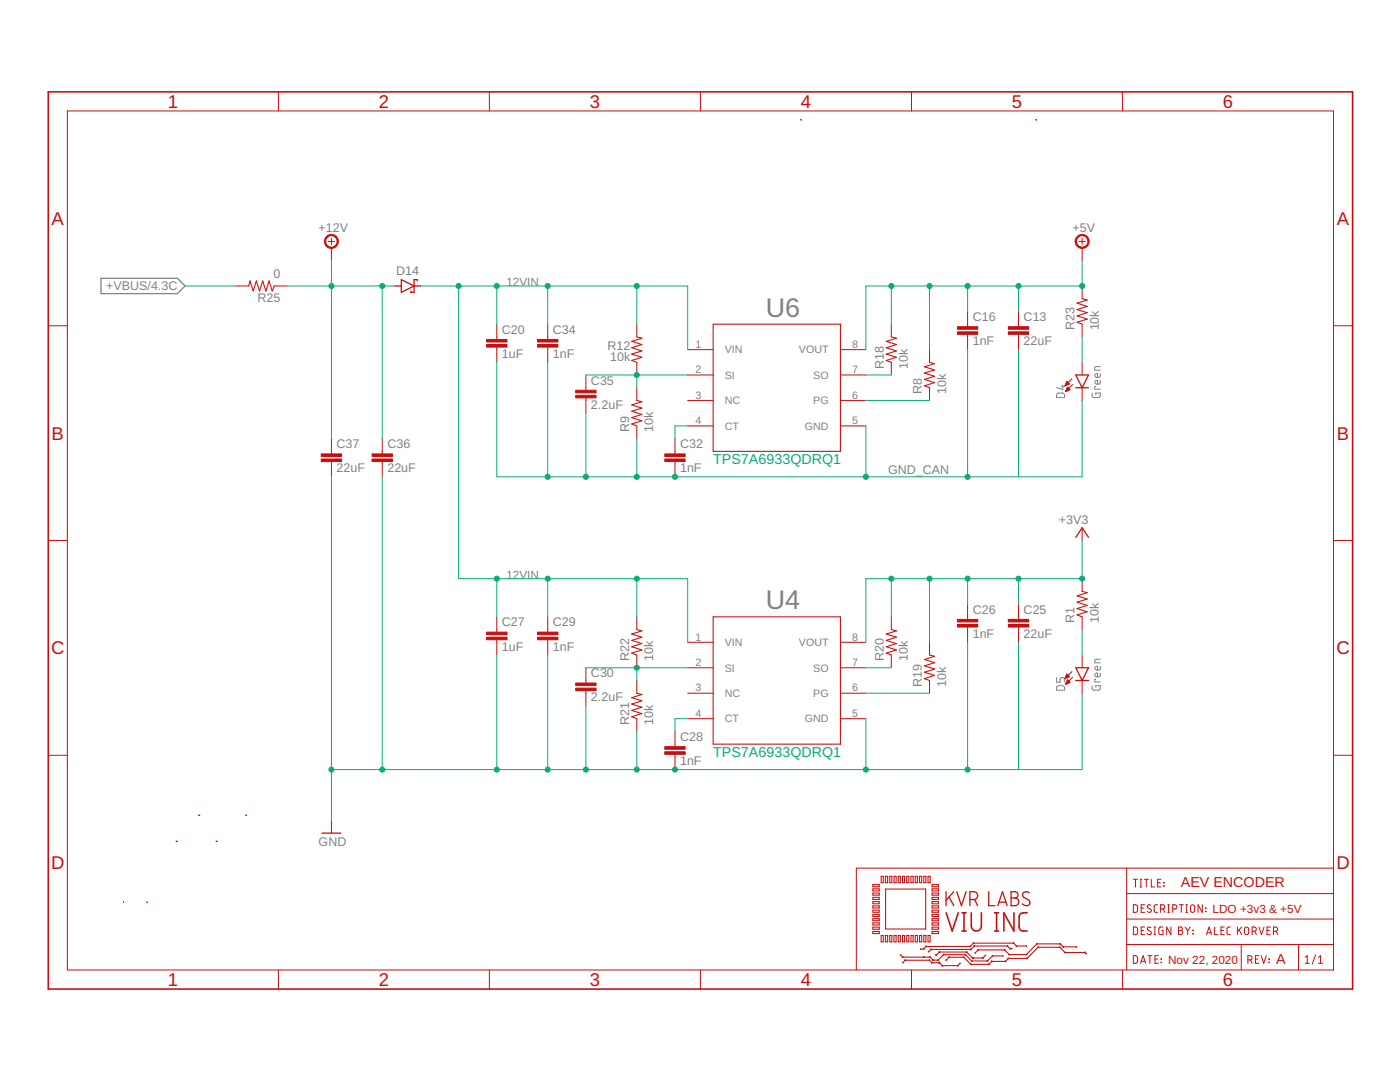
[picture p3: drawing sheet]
<svg xmlns="http://www.w3.org/2000/svg" width="279mm" height="216mm" viewBox="0 0 279 216" stroke-linecap="round" stroke-linejoin="round" font-family="sans-serif">
<g fill="none" stroke="#808080" stroke-width=".2">
<path d="M211 78.5l.3-.1 .9 .1 .2 .2 .1 .6h-1.7zM211.8 77.1h.7M212.1 76.8v.9l-1.3-.4M218 78.4v.7l.2 .2 1.3-.1 .1-.8h-.9v.3M218.7 77.1h-.2v.6h1.1M219.6 75.9l-.1 .7h-.6a.39 .39 0 0 1-.4-.4 .39 .39 0 0 1 .5-.3v.7M219.6 74.5l-.1 .7-.6 .1a.39 .39 0 0 1-.4-.5 .39 .39 0 0 1 .5-.3v.8M219.6 73.2h-.8l-.3 .2v.5h1.1M210.8 135.2v.9h.8v-.5a.46 .46 0 0 1 .4-.4 .46 .46 0 0 1 .5 .4v.5M211 137a1.33 1.33 0 0 1 1.2-.1l.2 .2 .1 .6h-1.7zM218 136.8v.7l.2 .2h1l.3-.2 .1-.7h-.9v.3M218.7 135.5h-.2v.6h1.1"/>
<path d="M219.6 134.3l-.1 .7h-.6a.38 .38 0 0 1-.4-.4 .38 .38 0 0 1 .5-.3v.7M219.6 133l-.1 .6-.6 .1a.38 .38 0 0 1-.4-.5 .38 .38 0 0 1 .5-.2v.7M219.6 131.6h-.8l-.3 .2v.5h1.1"/>
</g>
<path d="M20.2 55.5h15.2l1.5 1.6-1.5 1.5h-15.2z" fill="none" stroke="#808080" stroke-width=".25"/>
<g fill="none" stroke="#c90d0c" stroke-width=".2">
<path d="M55.6 18.3v3.8M97.7 18.3v3.8M139.8 18.3v3.8M181.9 18.3v3.8M224 18.3v3.8M13.4 22.1h252.7v171.4h-252.7zM47.1 57.1h2.5M54.7 57.1h2.6M65.5 48.2h1.3M66.1 47.5v1.3M66.1 49.4v2.6M215.3 48.2h1.3"/>
<path d="M216 47.5v1.3M216 49.4v2.6M216 57.1v2.5M9.6 65h3.8M99.1 64.7v3M99.1 69.3v3M109.3 64.7v3M109.3 69.3v3M116.9 74.8v3.1M116.9 79.4v3M127.1 64.7v2.5M127.1 72.3v2.5"/>
<path d="M127.1 77.4v2.5M137.2 69.8h5.1M137.2 74.8h5.1M137.2 79.9h5.1M167.7 69.8h5.1M167.7 74.8h5.1M167.7 79.9h5.1M177.9 64.7v2.5M177.9 72.3v2.5M185.5 69.8v2.5M185.5 77.4v2.5M193.1 62.1v3.1"/>
<path d="M193.1 66.7v3.1M203.3 62.1v3.1M203.3 66.7v3.1M212.5 77h.1M212.6 76.9h.2M212.6 76.8h.5M212.7 76.6h.7M212.7 78.1h.1M212.7 76.5h.6M212.7 78h.4M212.8 77.8h.6M212.8 76.4h.4"/>
<path d="M212.9 76.3h.2M212.9 77.7h.6M212.9 77.6h.5M212.9 76.1l.5 .5-.9 .4zM212.9 76.1h.1M213 77.5h.3M213 77.3h.1M213 77.2l.6 .5-.9 .4zM213.9 75.6l-1.4 1.4M214.1 76.7l-1.4 1.4M216 64.7v2.5M216 72.3v2.5"/>
<path d="M216 77.4v2.5M266.1 65h3.8M66.1 87.5v3.1M66.1 92.1v3M76.3 87.5v3.1M76.3 92.1v3M127.1 85v2.5M134.7 87.5v3.1M134.7 92.1v3M137.2 85h5.1M167.7 85h5.1M9.6 107.8h3.8"/>
<path d="M216 105.3v2.5M216 115.5v2.5M266.1 107.8h3.8M99.1 123.1v3M99.1 127.7v3M109.3 123.1v3M109.3 127.7v3M116.9 133.2v3.1M116.9 137.8v3.1M127.1 123.1v2.5M127.1 130.7v2.5M127.1 135.8v2.5"/>
<path d="M137.2 128.2h5.1M137.2 133.2h5.1M137.2 138.3h5.1M167.7 128.2h5.1M167.7 133.2h5.1M167.7 138.3h5.1M177.9 123.1v2.5M177.9 130.7v2.5M185.5 128.2v2.5M185.5 135.8v2.5M193.1 120.5v3.1M193.1 125.1v3.1"/>
<path d="M203.3 120.5v3.1M203.3 125.1v3.1M212.6 135.4h.1M212.6 135.2h.3M212.7 135.1h.5M212.7 135h.7M212.7 136.4h.2M212.8 134.9h.5M212.8 136.3h.4M212.8 134.8h.4M212.8 136.2h.6M212.9 134.6h.1"/>
<path d="M212.9 136.1h.6M212.9 134.5l-.4 .9M212.9 134.5l.5 .5M212.9 134.5h.1M212.9 136h.5M213 135.8h.2M213 135.7h.1M213 135.7l.6 .5-.9 .3zM213.4 135l-.9 .4M213.9 134l-1.4 1.4M214.1 135.1l-1.4 1.4M216 123.1v2.5"/>
<path d="M216 130.7v2.5M216 135.8v2.5M9.6 150.7h3.8M127.1 143.4v2.5M134.7 145.9v3.1M134.7 150.5v3.1M137.2 143.4h5.1M167.7 143.4h5.1M266.1 150.7h3.8M66.1 163.7v2.5M224.9 173.2v20.3M224.9 178.3h41.2"/>
<path d="M226.2 175.5h.8M226.6 175.5v1.5M227.5 175.5h.4M227.5 177h.4M227.7 175.5v1.5M228.3 175.5h.9M228.8 175.5v1.5M229.8 175.5v1.5h.6M231 176.1h.5M231.7 175.5h-.7v1.5h.7M232.2 176.1l.1 .1zM232.2 176.8h.1z"/>
<path d="M266.1 173.2h-95.2v20.3M55.6 193.5v3.9M97.7 193.5v3.9M139.8 193.5v3.9M181.9 193.5v3.9M224 193.5v3.9M224.9 188.5h41.2M224.9 183.4h41.2M226.2 190.7h.6l.2 .2v1.1l-.2 .2h-.6zM226.2 185h.6l.2 .2v1l-.2 .3h-.6zM226.2 180.5l.6 .1 .2 .2v1l-.2 .2-.6 .1zM227.6 192.2l.5-1.5 .5 1.5"/>
<path d="M227.8 191.8h.7M227.8 185.7h.5M227.8 181.2h.5M228.4 185h-.6v1.5h.6M228.4 180.5h-.6v1.6h.6M229.1 190.7h.8M229.5 190.7v1.5M229.7 185.1a.4 .4 0 0 0-.5-.1 .4 .4 0 0 0-.2 .5l.6 .4a.41 .41 0 0 1 0 .6 .41 .41 0 0 1-.7-.2M229.7 180.7a.4 .4 0 0 0-.5-.1 .4 .4 0 0 0-.2 .5l.6 .3a.41 .41 0 0 1 0 .7 .41 .41 0 0 1-.7-.3M230.3 185h.4M230.3 186.5h.4M230.5 185v1.5"/>
<path d="M230.5 191.4h.5M231 180.5l-.5 .1-.2 .3 .1 .9 .1 .2 .5 .1M231.2 190.7h-.7v1.5h.7M231.6 181.4h.5a.42 .42 0 0 0 .4-.4 .42 .42 0 0 0-.4-.5h-.5v1.6M231.7 191.3l.1 .1zM231.7 192l.1 .1zM232.1 185h-.6l-.2 .2v1l.2 .3h.6v-.8h-.2M232.1 181.4l.4 .7M233 180.5h.4M233 182.1h.4M233.2 180.5v1.6M233.7 185v1.5l-.9-1.5v1.5"/>
<path d="M234 181.4h.5a.42 .42 0 0 0 .4-.4 .42 .42 0 0 0-.4-.5h-.5v1.6M235.2 185l.7 .1v.4l-.3 .2a.42 .42 0 0 1 .5 .4 .42 .42 0 0 1-.5 .4h-.4zM235.2 185.7h.4M235.3 180.5h.9M235.8 180.5v1.6M236.5 185l.5 .7M236.7 180.5h.3M236.7 182.1h.3M236.8 180.5v1.6M237 185.7v.8M237.5 185l-.5 .7M237.7 180.7l.3-.2 .3 .2 .1 .9a.42 .42 0 0 1-.4 .5 .42 .42 0 0 1-.4-.5z"/>
<path d="M238.1 185.6v.1zM238.1 186.3v.1zM239.9 180.5v1.6l-.8-1.6v1.6M240.6 181.2l.1 .1zM240.6 181.8l.1 .1zM240.8 186.5l.5-1.5 .5 1.5M240.9 186.1h.8M242.4 185v1.5h.7M243.7 185.7h.5M244.3 185h-.6v1.5h.6M245.6 185h-.5l-.2 .3v1l.2 .2h.5M247 185v1.5"/>
<path d="M247.3 185.6l.5 .9M247.7 188.5v5M247.8 185l-.8 .9M248.5 185.1l.3-.1 .3 .1 .1 1a.42 .42 0 0 1-.4 .4 .42 .42 0 0 1-.4-.4zM249 191.5h.5a.42 .42 0 0 0 .4-.4 .42 .42 0 0 0-.4-.4h-.5v1.5M249.6 191.5l.3 .7M249.9 185.8h.4a.42 .42 0 0 0 .4-.4 .42 .42 0 0 0-.4-.4h-.4v1.5M250.4 185.8l.3 .7M250.5 191.4h.6M251.2 190.7h-.7v1.5h.7M251.2 185l.6 1.5 .5-1.5M251.7 190.7l.5 1.5 .5-1.5"/>
<path d="M252.9 185.7h.5M253.2 191.3l.1 .1zM253.2 192l.1 .1zM253.5 185h-.6v1.5h.6M254.1 185.8h.5a.42 .42 0 0 0 .4-.4 .42 .42 0 0 0-.4-.4h-.5v1.5M254.7 185.8l.3 .7M259.1 188.5v5M260.5 192.2h.8M260.5 191l.4-.3v1.5M262.6 190.5l-.7 1.9M263.1 192.2h.9M263.1 191l.4-.3v1.5"/>
</g>
<g fill="none" stroke="#c90d0c" stroke-width=".21">
<path d="M159.9 23.9h.1M159.9 23.9v.1M206.8 23.9h.1M206.8 23.9h-.1M206.8 23.9v.1M49.6 57.1l.3-1.1 .6 2.1 .7-2.1 .6 2.1 .6-2.1 .7 2.1 .6-2.1 .6 2.1 .4-1M216 59.6l1 .3-2.1 .6 2.1 .6-2.1 .7 2.1 .6-2.1 .6 2.1 .7-2.1 .6 1.1 .4M127.1 79.9l1 .3-2 .6 2 .6-2 .7 2 .6-2 .6 2 .7-2 .6 1 .4M127.1 67.2l1 .3-2 .6 2 .6-2 .7 2 .6-2 .7 2 .6-2 .6 1 .4M142.3 64.7h25.4v25.4h-25.4zM177.9 67.2l1 .3-2 .6 2 .6-2 .7 2 .6-2 .7 2 .6-2 .6 1 .4M185.5 72.3l1 .3-2 .6 2 .6-2 .6 2 .7-2 .6 2 .6-2 .7 1 .4"/>
<path d="M216 118l1 .3-2.1 .6 2.1 .6-2.1 .7 2.1 .6-2.1 .6 2.1 .7-2.1 .6 1.1 .4M127.1 138.3l1 .3-2 .6 2 .6-2 .7 2 .6-2 .7 2 .6-2 .6 1 .4M127.1 125.6l1 .3-2 .6 2 .6-2 .7 2 .6-2 .7 2 .6-2 .6 1 .4M142.3 123.1h25.4v25.4h-25.4zM177.9 125.6l1 .3-2 .6 2 .6-2 .7 2 .6-2 .7 2 .6-2 .6 1 .4M185.5 130.7l1 .3-2 .6 2 .6-2 .7 2 .6-2 .6 2 .7-2 .6 1 .4M35.2 167.9h.1M39.7 162.7h.1M43.1 167.9h.1M43.2 167.9h.1M49 162.7h.1M49.1 162.7h.1"/>
<path d="M174.2 176.5h1.3v.4h-1.3zM174.2 177.4h1.3v.4h-1.3zM174.2 178.2h1.3v.4h-1.3zM174.2 179h1.3v.5h-1.3zM174.2 179.9h1.3v.4h-1.3zM175.9 174.9h.4v1.2h-.4zM176.7 174.9h.4v1.2h-.4zM176.7 177.4h8v8h-8zM177.6 174.9h.4v1.2h-.4zM178.4 174.9h.4v1.2h-.4zM179.3 174.9h.4v1.2h-.4zM180.1 174.9h.4v1.2h-.4z"/>
<path d="M181 174.9h.4v1.2h-.4zM181.8 174.9h.4v1.2h-.4zM182.6 174.9h.5v1.2h-.5zM183.5 174.9h.4v1.2h-.4zM184.4 174.9h.4v1.2h-.4zM185.2 174.9h.4v1.2h-.4zM186 178.2h1.3v.4h-1.3zM186 176.5h1.3v.4h-1.3zM186 177.4h1.3v.4h-1.3zM186 179h1.3v.5h-1.3zM186 179.9h1.3v.4h-1.3zM24.7 180h.1"/>
<path d="M29.3 180h.1M174.2 183.3h1.3v.4h-1.3zM174.2 180.8h1.3v.4h-1.3zM174.2 181.6h1.3v.4h-1.3zM174.2 182.5h1.3v.4h-1.3zM174.2 184.1h1.3v.5h-1.3zM174.2 185h1.3v.4h-1.3zM174.2 185.9h1.3v.4h-1.3zM175.9 186.7h.4v1.2h-.4zM176.7 186.7h.4v1.2h-.4zM177.6 186.7h.4v1.2h-.4zM178.4 186.7h.4v1.2h-.4z"/>
<path d="M179.3 186.7h.4v1.2h-.4zM179.7 190.6l.5 .4h5.4l.6 .6h1l1.1-1.1h4.4l1.2 1.2h3.2l1-1h2M179.8 190.5l-.1 .1M180.1 186.7h.4v1.2h-.4zM180.1 192l.1 .1M180.2 190.9v.2M180.2 192.1l.5-.5h4.8l.5 .5h1.5l.6 .6h3l.5-.5M180.2 190.9l-.1 .2M180.6 191.6h.1M180.7 191.5v.2M181 186.7h.4v1.2h-.4zM181.8 186.7h.4v1.2h-.4z"/>
<path d="M182.6 186.7h.5v1.2h-.5zM183.5 186.7h.4v1.2h-.4zM183.7 189.3v.1M184.3 189.3l.1 .1M184.3 190.9v.2l.1-.2-.1 .2M184.3 189.3v.1M184.3 190.9v.2M184.4 186.7h.4v1.2h-.4zM184.9 188.9l-.1-.1v.1M185.2 186.7h.4v1.2h-.4zM185.3 189.8l.1 .1M185.4 191.6l.1-.1v.2"/>
<path d="M185.6 190.9v.2M185.7 190.9l-.2 .1M185.7 189.4l.1 .1M185.8 189.4v.1M186 192v.2M186 183.3h1.3v.4h-1.3zM186 180.8h1.3v.4h-1.3zM186 181.6h1.3v.4h-1.3zM186 182.5h1.3v.4h-1.3zM186 184.1h1.3v.5h-1.3zM186 185h1.3v.4h-1.3zM186 185.9h1.3v.4h-1.3z"/>
<path d="M186 192.1l-.1 .1M186.2 191.5v.2M186.2 191.5v.1M186.8 190.5v.1M186.8 190.5l.1 .1M186.9 190.5v.1M187.3 191.6l-.1-.1v.2M187.4 192.1l.1 .1M187.4 189.9l.1 .1M187.4 192l.1 .1M187.5 192.1h-.1M187.5 189.9v.1"/>
<path d="M187.5 192.2v-.2l-.1 .2M187.5 190h5.4l1.2 1.2h2l.6-.6M187.5 190l-.7 .6M188.1 192.6l-.1 .1 .1-.1M188.3 190.4l.1 .1M188.3 190.4v.2M188.8 191.5l.1 .1M189.4 191v.1M189.4 190.9v.2M191.1 192.6l.1 .1M191.1 192.6v.1M191.5 192.2l.1 .1"/>
<path d="M192.3 190.9v.2M192.4 191l-.1 .1M192.7 190.4v.2M192.7 190.4l-.1 .1M192.9 189.9v.1M193 189.9l-.1 .1M193.6 188.8v.1v-.1M193.7 192.5l.1-.1v.1M193.7 189.4l.1 .1M193.8 189.4v.1M193.9 191.7v.1M194 191.7l-.1 .1"/>
<path d="M194.1 191.1v.1M194.1 191.1l.1 .1zM194.1 191.2l.1-.1-.1 .1M194.2 188.2h.1M194.3 188.1v.2M194.4 188.7l.1 .1M194.4 188.7v.1M194.6 190.1v.1M195.2 189.6v-.1v.1M196.1 191.1l.1 .1M196.1 191.1v.1M196.6 190.6l.1 .1"/>
<path d="M197 191.7l.1 .1M197.1 191.7v.1M197.3 192.4l.1 .1M197.3 192.4v.1M197.9 191.8l.1 .1M197.9 191.8v.1M198.1 190.8v-.1v.1M200.1 190.7v.1M200.5 189.5v.1M200.5 189.5l-.1 .1M200.7 191.9l-.1-.1v.1M201.1 188.7v.1"/>
<path d="M201.1 188.7l-.1 .1M201.2 191.2l.1 .1M201.2 191.2v.1M201.4 190.4v.1M201.5 190.4l-.1 .1M201.6 189.2v.2M201.6 189.2l-.1 .1M201.9 189.2v.2M201.9 189.3h-.3l-.5-.5h-6.7l-.6 .7h-8l-.4 .4M202.3 188.1v.2M202.3 188.2h-.1M202.9 188.7v.1"/>
<path d="M202.9 188.7l-.1 .1M204.7 190.4l.2 .1M204.8 188.7v.1M204.8 190.4v.1M204.8 188.8h-1.9l-.6-.6h-8l-.7 .6h-8.8l-.5 .6h-.6M205 191.3l-.1-.1 .1 .1M206.9 188.4v-.1l.1 .1M207.1 189l.1 .1M207.2 189v.1M207.2 189l-2.2 2.2h-3.8l-.6 .6h-2.7l-.6 .6h-3.5l-1.5-1.4h-2.9l-.6 .6M207.2 189h4.3l1 1.1h4l.3 .2M211.5 189v.1l.1-.1"/>
<path d="M211.6 188.3v.1M212.2 188.9v.1M212.5 190v.1M212.6 190l-.1 .1M214.8 188.9v.1M214.8 188.9h-2.6l-.6-.6h-4.7l-2.1 2.2h-3.4l-.9-1h-5.3l-.6 .6M216.5 190v.1M216.6 190l-.1 .1M216.8 190.3l-.1 .1"/>
</g>
<g fill="#c90d0c" stroke="#c90d0c" stroke-width=".2">
<path d="M201.2 124.6h4.1v.5h-4.1z"/>
<path d="M201.2 123.6h4.1v.5h-4.1z"/>
<path d="M191.1 124.6h4v.5h-4z"/>
<path d="M191.1 123.6h4v.5h-4z"/>
<path d="M97.1 127.1h4.1v.6h-4.1z"/>
<path d="M97.1 126.1h4.1v.5h-4.1z"/>
<path d="M132.7 150h4v.5h-4z"/>
<path d="M132.7 149h4v.5h-4z"/>
<path d="M107.3 127.1h4v.6h-4z"/>
<path d="M107.3 126.1h4v.5h-4z"/>
<path d="M114.9 137.3h4.1v.5h-4.1z"/>
<path d="M114.9 136.3h4.1v.5h-4.1z"/>
<path d="M201.2 66.2h4.1v.5h-4.1z"/>
<path d="M201.2 65.2h4.1v.5h-4.1z"/>
<path d="M191.1 66.2h4v.5h-4z"/>
<path d="M191.1 65.2h4v.5h-4z"/>
<path d="M97.1 68.7h4.1v.6h-4.1z"/>
<path d="M97.1 67.7h4.1v.5h-4.1z"/>
<path d="M132.7 91.6h4v.5h-4z"/>
<path d="M132.7 90.6h4v.5h-4z"/>
<path d="M107.3 68.7h4v.6h-4z"/>
<path d="M107.3 67.7h4v.5h-4z"/>
<path d="M114.9 78.9h4.1v.5h-4.1z"/>
<path d="M114.9 77.9h4.1v.5h-4.1z"/>
<path d="M74.3 91.6h4v.5h-4z"/>
<path d="M74.3 90.6h4v.5h-4z"/>
<path d="M64.1 91.6h4.1v.5h-4.1z"/>
<path d="M64.1 90.6h4.1v.5h-4.1z"/>
</g>
<g fill="none" stroke="#c90d0c" stroke-width=".25">
<path d="M78.8 57.1h1.3M80.1 55.8l2.5 1.3-2.5 1.2zM82.6 57.1h1.3M83.3 56v-.2h-.7v2.5h-.6v-.2M214.7 74.8h2.5l-1.2 2.6zM214.7 77.4h2.5M214.7 107.2l1.3-1.9 1.2 1.9M214.7 133.2h2.5l-1.2 2.6zM214.7 135.8h2.5M64.2 166.2h3.9M188.8 177.9v2.8M189.4 179l1 1.7"/>
<path d="M190.4 177.9l-1.6 1.7M190.9 177.9l1 2.8 .9-2.8M193.6 179.5a1.36 1.36 0 0 0 1.3-.3 .78 .78 0 0 0 .1-.8 .78 .78 0 0 0-.6-.5h-.8v2.8M194.5 179.5l.6 1.2M197.3 177.9v2.8h1.2M201.8 177.9h.7a.62 .62 0 0 1 .7 .7 .62 .62 0 0 1-.7 .6 .77 .77 0 0 1 .8 .7 .77 .77 0 0 1-.8 .8h-.7zM201.8 179.2h.7M205.4 178.2a.7 .7 0 0 0-1-.2 .7 .7 0 0 0 0 1.1l.8 .5a.67 .67 0 0 1 .2 .9 .67 .67 0 0 1-1 .1l-.4-.3M199.1 180.7l1-2.8 .9 2.8M199.4 180h1.4"/>
</g>
<g fill="#c90d0c" stroke="#c90d0c" stroke-width=".2">
<path d="M214.9 47.2a1.4 1.4 0 0 1 2.3 .3 1.4 1.4 0 0 1-.9 2 1.4 1.4 0 0 1-1.7-1.3h.2a1.15 1.15 0 0 1 1.6-1.1 1.15 1.15 0 0 1 .3 1.9 1.15 1.15 0 0 1-1.8-.5l-.1-.3h-.2z" fill-rule="evenodd"/>
<path d="M65.1 47.2a1.4 1.4 0 0 1 2.2 .2 1.4 1.4 0 0 1-.8 2.1 1.4 1.4 0 0 1-1.8-1.3h.3a1.14 1.14 0 0 1 1.7-1 1.14 1.14 0 0 1 .1 1.9 1.14 1.14 0 0 1-1.8-.6v-.3h-.3z" fill-rule="evenodd"/>
</g>
<path d="M9.6 18.3h260.3v179.1h-260.3zM188.8 182.1l1.2 3.7 1.2-3.7M192 185.8h.8M192 182.1h.8M192.4 182.1v3.7M193.8 182.1v2.7a1.01 1.01 0 0 0 1 1 1.01 1.01 0 0 0 1.1-1v-2.7M198.5 185.8h.8M198.5 182.1h.8M198.9 182.1v3.7M202.4 182.1v3.7l-2.1-3.7v3.7M205 182.1l-1.1 .1a.8 .8 0 0 0-.5 .8v2l.2 .5a1.43 1.43 0 0 0 1.4 .3" fill="none" stroke="#c90d0c" stroke-width=".32"/>
<g fill="none" stroke="#0dab76" stroke-width=".2">
<path d="M36.9 57.1h10.2M57.3 57.1h21.5M66.1 52v35.5M76.3 57.1v30.4M83.9 57.1h53.3v12.7M91.5 57.1v58.4h45.7v12.7M99.1 57.1v7.6M109.3 57.1v7.6M127.1 57.1v7.6M177.9 57.1v7.6M185.5 57.1v12.7M193.1 57.1v5"/>
<path d="M203.3 57.1v5M216 52v5.1h-43.2v12.7M99.1 72.3v22.8h116.9v-15.2M109.3 72.3v22.8M116.9 74.8h20.3M127.1 74.8v2.6M172.8 74.8h5.1M172.8 79.9h12.7M193.1 69.8v25.3M203.3 69.8v25.3M216 67.2v5.1M66.1 95.1v68.6"/>
<path d="M76.3 95.1v58.5M116.9 82.4v12.7M127.1 87.5v7.6M137.2 85h-2.5v2.5M172.8 85v10.1M99.1 115.5v7.6M109.3 115.5v7.6M127.1 115.5v7.6M177.9 115.5v7.6M185.5 115.5v12.7M193.1 115.5v5M203.3 115.5v5"/>
<path d="M216 107.8v7.7h-43.2v12.7M99.1 130.7v22.9M109.3 130.7v22.9M116.9 133.2h20.3M127.1 133.2v2.6M172.8 133.2h5.1M172.8 138.3h12.7M193.1 128.2v25.4M203.3 128.2v25.4M216 125.6v5.1M216 138.3v15.3h-149.9M116.9 140.9v12.7"/>
<path d="M127.1 145.9v7.7M137.2 143.4h-2.5v2.5M172.8 143.4v10.2"/>
</g>
<g fill="#0dab76" stroke="#0dab76" stroke-width=".2">
<circle cx="127.1" cy="133.2" r=".51"/>
<circle cx="193.1" cy="57.1" r=".51"/>
<circle cx="185.5" cy="57.1" r=".51"/>
<circle cx="177.9" cy="57.1" r=".51"/>
<circle cx="203.3" cy="57.1" r=".51"/>
<circle cx="216" cy="57.1" r=".51"/>
<circle cx="109.3" cy="115.5" r=".51"/>
<circle cx="127.1" cy="115.5" r=".51"/>
<circle cx="99.1" cy="115.5" r=".51"/>
<circle cx="109.3" cy="57.1" r=".51"/>
<circle cx="127.1" cy="57.1" r=".51"/>
<circle cx="99.1" cy="57.1" r=".51"/>
<circle cx="91.5" cy="57.1" r=".51"/>
<circle cx="193.1" cy="115.5" r=".51"/>
<circle cx="185.5" cy="115.5" r=".51"/>
<circle cx="177.9" cy="115.5" r=".51"/>
<circle cx="203.3" cy="115.5" r=".51"/>
<circle cx="216" cy="115.5" r=".51"/>
<circle cx="127.1" cy="74.8" r=".51"/>
<circle cx="76.3" cy="57.1" r=".51"/>
<circle cx="66.1" cy="57.1" r=".51"/>
<circle cx="109.3" cy="153.6" r=".51"/>
<circle cx="134.7" cy="153.6" r=".51"/>
<circle cx="172.8" cy="153.6" r=".51"/>
<circle cx="193.1" cy="153.6" r=".51"/>
<circle cx="116.9" cy="153.6" r=".51"/>
<circle cx="127.1" cy="153.6" r=".51"/>
<circle cx="99.1" cy="153.6" r=".51"/>
<circle cx="76.3" cy="153.6" r=".51"/>
<circle cx="66.1" cy="153.6" r=".51"/>
<circle cx="109.3" cy="95.1" r=".51"/>
<circle cx="134.7" cy="95.1" r=".51"/>
<circle cx="172.8" cy="95.1" r=".51"/>
<circle cx="193.1" cy="95.1" r=".51"/>
<circle cx="116.9" cy="95.1" r=".51"/>
<circle cx="127.1" cy="95.1" r=".51"/>
</g>
<g font-size="5.4" fill="#808080">
<text x="152.8" y="63.2">U6</text>
<text x="152.8" y="121.6">U4</text>
</g>
<g font-size="3.7" fill="#c90d0c">
<text x="33.5" y="21.5">1</text>
<text x="75.6" y="21.5">2</text>
<text x="117.7" y="21.5">3</text>
<text x="159.8" y="21.5">4</text>
<text x="201.9" y="21.5">5</text>
<text x="244.1" y="21.5">6</text>
<text x="10.3" y="44.9">A</text>
<text x="266.8" y="44.9">A</text>
<text x="10.3" y="87.7">B</text>
<text x="266.8" y="87.7">B</text>
<text x="10.2" y="130.6">C</text>
<text x="266.7" y="130.6">C</text>
<text x="10.2" y="173.4">D</text>
<text x="266.7" y="173.4">D</text>
<text x="33.5" y="196.7">1</text>
<text x="75.6" y="196.7">2</text>
<text x="117.7" y="196.7">3</text>
<text x="159.8" y="196.7">4</text>
<text x="201.9" y="196.7">5</text>
<text x="244.1" y="196.7">6</text>
</g>
<g font-size="2.9" fill="#0dab76">
<text x="142.3" y="92.6">TPS7A6933QDRQ1</text>
<text x="142.3" y="151">TPS7A6933QDRQ1</text>
</g>
<g font-size="2.9" fill="#c90d0c">
<text x="235.7" y="177">AEV ENCODER</text>
<text x="254.7" y="192.3">A</text>
</g>
<g font-size="2.5" fill="#808080">
<text x="63.6" y="46.3">+12V</text>
<text x="214.1" y="46.3">+5V</text>
<text x="21.2" y="57.9">+VBUS/4.3C</text>
<text x="54.6" y="55.5">0</text>
<text x="79.1" y="54.8">D14</text>
<text x="51.4" y="60.3">R25</text>
<text x="194.1" y="64">C16</text>
<text x="204.3" y="64">C13</text>
<text x="214.5" y="65.9" transform="rotate(-90 214.5 65.9)">R23</text>
<text x="219.3" y="65.9" transform="rotate(-90 219.3 65.9)">10k</text>
<text x="100.2" y="71.4">1uF</text>
<text x="100.2" y="66.6">C20</text>
<text x="110.3" y="71.4">1nF</text>
<text x="110.3" y="66.6">C34</text>
<text x="121.2" y="69.9">R12</text>
<text x="194.1" y="68.9">1nF</text>
<text x="204.3" y="68.9">22uF</text>
<text x="117.9" y="76.7">C35</text>
<text x="121.8" y="72">10k</text>
<text x="176.4" y="73.6" transform="rotate(-90 176.4 73.6)">R18</text>
<text x="181.2" y="73.6" transform="rotate(-90 181.2 73.6)">10k</text>
<text x="117.9" y="81.6">2.2uF</text>
<text x="184" y="78.6" transform="rotate(-90 184 78.6)">R8</text>
<text x="188.8" y="78.6" transform="rotate(-90 188.8 78.6)">10k</text>
<text x="67.2" y="89.4">C37</text>
<text x="77.3" y="89.4">C36</text>
<text x="125.6" y="86.3" transform="rotate(-90 125.6 86.3)">R9</text>
<text x="130.4" y="86.3" transform="rotate(-90 130.4 86.3)">10k</text>
<text x="135.7" y="89.4">C32</text>
<text x="67.2" y="94.3">22uF</text>
<text x="77.3" y="94.3">22uF</text>
<text x="135.7" y="94.3">1nF</text>
<text x="177.2" y="94.5">GND_CAN</text>
<text x="211.3" y="104.5">+3V3</text>
<text x="100.2" y="125">C27</text>
<text x="110.3" y="125">C29</text>
<text x="194.1" y="122.4">C26</text>
<text x="204.3" y="122.4">C25</text>
<text x="214.5" y="124.4" transform="rotate(-90 214.5 124.4)">R1</text>
<text x="219.3" y="124.4" transform="rotate(-90 219.3 124.4)">10k</text>
<text x="100.2" y="129.8">1uF</text>
<text x="110.3" y="129.8">1nF</text>
<text x="125.6" y="132" transform="rotate(-90 125.6 132)">R22</text>
<text x="130.4" y="132" transform="rotate(-90 130.4 132)">10k</text>
<text x="176.4" y="132" transform="rotate(-90 176.4 132)">R20</text>
<text x="181.2" y="132" transform="rotate(-90 181.2 132)">10k</text>
<text x="194.1" y="127.3">1nF</text>
<text x="204.3" y="127.3">22uF</text>
<text x="117.9" y="135.1">C30</text>
<text x="184" y="137" transform="rotate(-90 184 137)">R19</text>
<text x="188.8" y="137" transform="rotate(-90 188.8 137)">10k</text>
<text x="117.9" y="140">2.2uF</text>
<text x="125.6" y="144.7" transform="rotate(-90 125.6 144.7)">R21</text>
<text x="130.4" y="144.7" transform="rotate(-90 130.4 144.7)">10k</text>
<text x="135.7" y="147.8">C28</text>
<text x="135.7" y="152.7">1nF</text>
<text x="63.6" y="168.8">GND</text>
</g>
<g font-size="2.3" fill="#808080">
<text x="101.1" y="57.1">12VIN</text>
<text x="101.1" y="115.5">12VIN</text>
</g>
<g font-size="2.3" fill="#c90d0c">
<text x="242" y="182.1">LDO +3v3 &amp; +5V</text>
<text x="233.1" y="192.3">Nov 22, 2020</text>
</g>
<g font-size="2.1" fill="#808080">
<text x="138.8" y="69.4">1</text>
<text x="144.7" y="70.5">VIN</text>
<text x="159.4" y="70.5">VOUT</text>
<text x="170.1" y="69.4">8</text>
<text x="138.8" y="74.5">2</text>
<text x="144.7" y="75.6">SI</text>
<text x="162.3" y="75.6">SO</text>
<text x="170.1" y="74.5">7</text>
<text x="138.8" y="79.6">3</text>
<text x="144.7" y="80.7">NC</text>
<text x="162.3" y="80.7">PG</text>
<text x="170.1" y="79.6">6</text>
<text x="138.8" y="84.6">4</text>
<text x="144.7" y="85.8">CT</text>
<text x="160.6" y="85.8">GND</text>
<text x="170.1" y="84.6">5</text>
<text x="138.8" y="127.8">1</text>
<text x="144.7" y="128.9">VIN</text>
<text x="159.4" y="128.9">VOUT</text>
<text x="170.1" y="127.8">8</text>
<text x="138.8" y="132.9">2</text>
<text x="138.8" y="138">3</text>
<text x="144.7" y="134">SI</text>
<text x="162.3" y="134">SO</text>
<text x="170.1" y="138">6</text>
<text x="170.1" y="132.9">7</text>
<text x="138.8" y="143">4</text>
<text x="144.7" y="139.1">NC</text>
<text x="162.3" y="139.1">PG</text>
<text x="170.1" y="143">5</text>
<text x="144.7" y="144.2">CT</text>
<text x="160.6" y="144.2">GND</text>
</g>
</svg>
